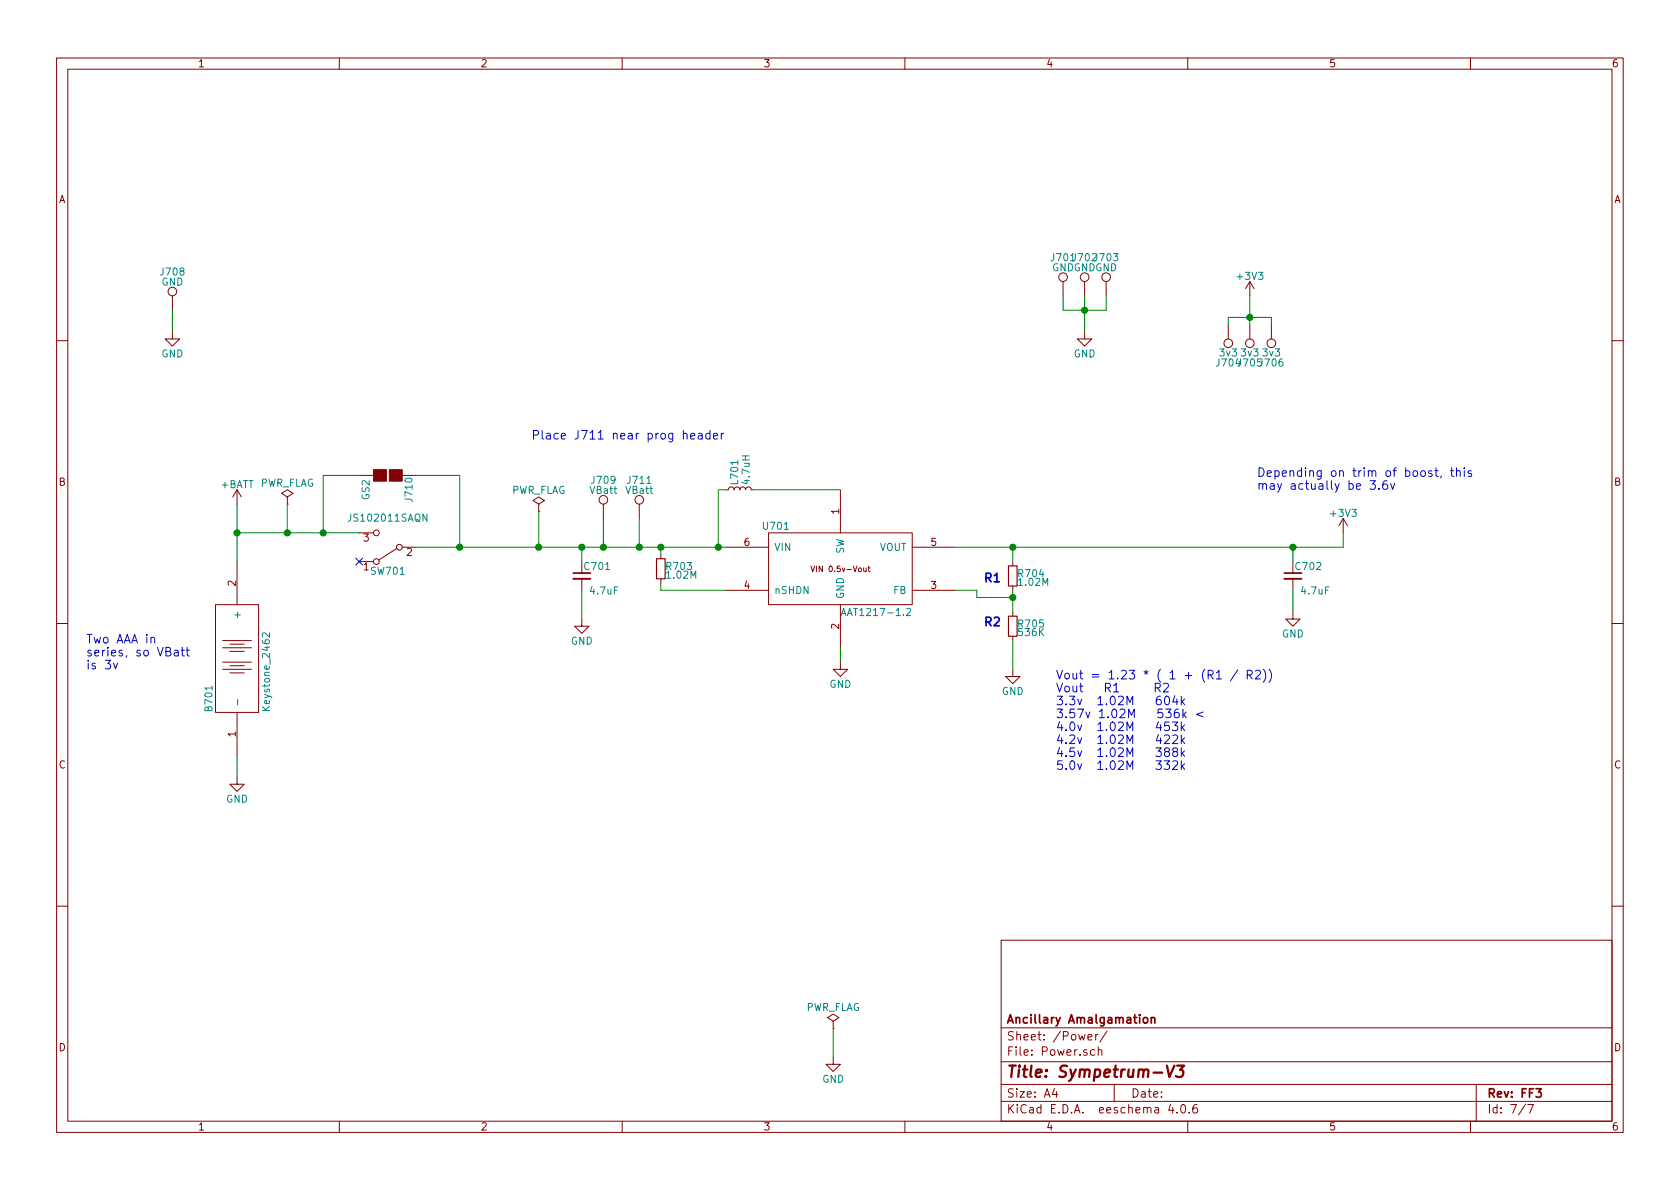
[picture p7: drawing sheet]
<svg xmlns="http://www.w3.org/2000/svg" width="297mm" height="210mm" viewBox="0 0 297 210" stroke-linecap="round" stroke-linejoin="round" font-family="sans-serif">
<g fill="none" stroke="#840000" stroke-width=".18">
<path d="M10 10.3h277v189.9h-277zM12 12.2h273v186.1h-273zM60 10.3v1.9M110 10.3v1.9M160 10.3v1.9M210 10.3v1.9M260 10.3v1.9M30.5 58.7v1.2h1.2l-1.2 1.3-1.3-1.3h1.3M30.5 52.3v2.6M188 49.8v2.5M191.8 58.7v1.2h1.2l-1.2 1.3-1.3-1.3h1.3M191.8 49.8v2.5"/>
<path d="M195.6 49.8v2.5M217.2 57.4v2.5M221 49.8l-.8 1.2M221 49.8v2.5M221 57.4v2.5M221 49.8l.7 1.2M224.8 57.4v2.5M10 60.2h2M285 60.2h2M41.9 86.6v2.5M41.9 99.3v7.6M41.9 86.6l-.8 1.3"/>
<path d="M41.9 86.6l.8 1.3M50.8 89.1h.1M50.8 87.9l1-.7-1-.6-1 .6 1 .7v1.2M63.5 99.3h2.5M63.5 94.2h2.5M63.5 84.1h2.5M70.1 97l-3.2 2.1M71.1 96.8h2.6M71.1 84.1h2.6M95.2 90.4h.1M95.2 89.1l1.1-.6-1.1-.6-1 .6 1 .6v1.3M102.9 99.3v2"/>
<path d="M106.7 89.1v2.6M113 89.1v2.6M116.8 98v.8M128.3 86.6h.5l.1-.3 .3-.2 .4 .1 .2 .4 .1-.3 .3-.2 .4 .1 .2 .4 .1-.3 .3-.2 .4 .1 .2 .4 .2-.3 .2-.2 .5 .1 .1 .4h.5M128.3 96.8h7.6M135.9 94.2h25.4v12.7h-25.4zM148.6 86.6v7.6M161.3 96.8h7.6M179.1 99.3v.8M228.6 99.3v2M237.5 91.7l-.8 1.3M237.5 91.7v2.5"/>
<path d="M237.5 91.7l.8 1.3M10 110.3h2M38.1 106.9h7.6v19.1h-7.6zM39.4 118.4h5M39.4 114.5h5M39.4 113.3h5M39.4 117.1h5M40.6 119h2.6M40.6 117.7h2.6M40.6 115.2h2.6M40.6 113.9h2.6M102.9 109.5v1.2h1.2l-1.2 1.3-1.3-1.3h1.3"/>
<path d="M102.9 102.4v2M116.8 102.4v.7M128.3 104.4h7.6M143.4 100.1l.3 1 .3-1M148.6 117.1v1.3h1.3l-1.3 1.2-1.3-1.2h1.3M148.6 106.9v7.6M153.5 100.4h.3M153.6 100.1v.9l.2 .1M161.3 104.4h7.6M179.1 118.4v1.2h1.2l-1.2 1.3-1.3-1.3h1.3M179.1 103.6v.8M179.1 108.2v.8"/>
<path d="M179.1 112.5v.8M228.6 108.2v1.3h1.3l-1.3 1.2-1.3-1.2h1.3M228.6 102.4v2M285 110.3h2M41.9 137.4v1.3h1.3l-1.3 1.2-1.3-1.2h1.3M41.9 126v7.6M10 160.2h2M177 166.3h108v32h-108zM285 160.2h2M60 198.3v1.9M110 198.3v1.9M147.3 186.9v1.3h1.3l-1.3 1.3-1.3-1.3h1.3"/>
<path d="M147.3 181.9h.1M147.3 180.6l1-.6-1-.7-1 .7 1 .6v1.3M160 198.3v1.9M177 194.8h108M177 191.8h108M177 187.8h108M177 181.8h108M186.4 192.5l-.3 1h.9M186.8 193v1M192.4 183.4l.7-.1-.1-.3-.4-.1-.2 .2v.7h.6M193.5 185.7l-.4-.1-.3 .3 .1 .6 .2 .1 .4-.1M193.7 182.9v1"/>
<path d="M194.2 182.9l-.5 .3M194.2 185.7l.2-.1 .4 .1v.9M194.2 185.1v1.5M195.7 182.3l-1.2 2M197 191.8v3M207 195.2l-.4 1.1h1M207.3 195.8v1M208.1 196.7v.1M208.9 195.5l.2-.2a.81 .81 0 0 1 .6 .6 .81 .81 0 0 1-.3 .8l-.1 .1a.79 .79 0 0 1-.4-1.3zM210 198.3v1.9M210.3 196.7v.1M211.6 195.3a.59 .59 0 0 0-.7 .7l.1 .7 .2 .1 .5-.1 .1-.5-.2-.2-.4-.1-.3 .3"/>
<path d="M260 198.3v1.9M261 191.8v6.5M269.7 195.2l-1.2 2M270.1 195.3h1l-.6 1.5"/>
<circle cx="30.5" cy="51.6" r=".76"/>
<circle cx="188" cy="49" r=".76"/>
<circle cx="191.8" cy="49" r=".76"/>
<circle cx="195.6" cy="49" r=".76"/>
<circle cx="217.2" cy="60.7" r=".76"/>
<circle cx="221" cy="60.7" r=".76"/>
<circle cx="224.8" cy="60.7" r=".76"/>
<circle cx="66.5" cy="94.2" r=".51"/>
<circle cx="66.5" cy="99.3" r=".51"/>
<circle cx="70.6" cy="96.8" r=".51"/>
<circle cx="106.7" cy="88.4" r=".76"/>
<circle cx="113" cy="88.4" r=".76"/>
</g>
<path d="M101.3 101.3h3.1M227.1 101.3h3M203.6 179.9v1M202.2 180.1l.2-.2 .4 .2 .1 .5-.1 .2-.4 .1-.2-.1zM203.6 180.1l.2-.2 .3 .1 .1 .9M271.6 192.5h.9l-.5 .6 .4 .1v.7l-.2 .1-.6-.1" fill="none" stroke="#840000" stroke-width=".3"/>
<path d="M206.3 188.4l.5 2 .8-2M208.1 188.4h1.3l-.8 .8a.48 .48 0 0 1 .6 .4v.5l-.2 .2-.8 .1-.3-.1" fill="none" stroke="#840000" stroke-width=".41"/>
<path d="M101.3 102.4h3.1M227.1 102.4h3" fill="none" stroke="#840000" stroke-width=".33"/>
<path d="M75.5 90.9v1.3l-.7-1.3v1.3M47.7 111.9v.8l-1-.8-.2 .1-.1 .1 .1 .5M148.7 108.9l.4-1.3 .5 1.3M148.9 108.5h.6M160.3 107.7l.5-.1 .2 .1v.2l-.8 1h.8M42 123.7v1" fill="none" stroke="#008484" stroke-width=".18"/>
<path d="M116.1 98.8h1.5v3.6h-1.5zM178.3 100.1h1.5v3.5h-1.5zM178.3 109h1.5v3.5h-1.5z" fill="none" stroke="#840000" stroke-width=".2"/>
<g fill="none" stroke="#0000c2" stroke-width=".18">
<path d="M122.1 77.1l.8-.1-.1-.3-.4-.1-.3 .3 .1 .7h.6M123.5 76.7h.6l.1 .9M124.2 77l-.6 .1a.3 .3 0 0 0-.2 .3 .3 .3 0 0 0 .2 .2h.6M125.5 76.7a.48 .48 0 0 0-.6 .1v.7a.48 .48 0 0 0 .6 .1M125.5 76.1v1.5M126.2 77.1l.7-.1-.1-.3-.4-.1-.2 .3v.7h.6M127.5 76.6v1M128 76.6l-.3 .1-.2 .2M242.2 85h1l-.5 .6 .3 .1 .2 .2-.1 .5-.2 .1h-.5l-.2-.1M243.8 86.4v.1M245.2 85a.62 .62 0 0 0-.7 .7l.1 .7a.48 .48 0 0 0 .8-.1l-.1-.6a.48 .48 0 0 0-.8 .2M245.9 85.5l.3 1 .4-1"/>
<path d="M253.2 83.3l-.4-.1-.2 .3 .1 .2 .5 .1v.4h-.6M253.7 83.2h.6M253.9 82.7v1.3l.4 .2M254.8 84.2l-.1 .3M256.5 83.2h.5M256.7 82.7v1.3l.3 .2M257.5 83.4l.1-.1a.36 .36 0 0 1 .6 .2v.7M257.5 82.7v1.5M258.9 82.7v.2M258.9 83.2v1M260.1 83.3l-.3-.1-.2 .3v.2l.5 .1v.4h-.5M20.1 117.3l.3 1 .4-1"/>
<path d="M26.7 112.8h.1a.36 .36 0 0 1 .6 .1v.8M30.9 115.1h.5l.1 .9M31.5 115.3l-.5 .1a.3 .3 0 0 0-.2 .3 .3 .3 0 0 0 .2 .3l.5-.1M32 115h.6M32.2 114.5v1.3l.4 .2M32.9 115h.6M33.1 114.5v1.3l.4 .2M213.6 119.3h.8l.1-.3-.1-.3-.2-.2h-.6v1.6M214 119.3l.5 .8M215.1 119l.4-.5v1.6M218.8 118.5l-1.2 1.9M220.5 119.3h.8l.1-.3-.1-.3-.2-.2h-.6v1.6"/>
<path d="M220.9 119.3l.5 .8M222 118.7l.2-.2h.4l.2 .2 .1 .3-.1 .2-.9 .9h1M223.4 118.3a1.75 1.75 0 0 1 0 2.3M224.4 118.3a1.75 1.75 0 0 1 0 2.3M195.5 121.6h.7l.1-.3v-.3l-.3-.2h-.5v1.5M195.8 121.6l.5 .7M196.9 121.3l.5-.5v1.5M196.9 122.3h.9M197.7 123.3l.3-.2h.3l.3 .2v.2v.3l-.9 .8h.9M197.7 127.8l.3-.1h.3l.3 .1v.3v.2l-.9 .9h.9M197.7 130.1l.3-.1h.3l.3 .1v.3v.2l-.9 .9h.9M197.7 132.4l.3-.1h.3l.3 .1v.3v.2l-.9 .9h.9"/>
<path d="M197.7 134.7l.3-.2h.3l.3 .2v.3v.2l-.9 .9h.9M199.3 124.6v-1.5l.5 1.1 .5-1.1v1.5M199.3 129.2v-1.5l.5 1.1 .5-1.1v1.5M199.3 131.5v-1.5l.5 1.1 .5-1.1v1.5M199.3 133.8v-1.5l.5 1 .5-1v1.5M199.3 136.1v-1.6l.5 1.1 .5-1.1v1.6M204.3 121.6h.7l.2-.3-.1-.3-.2-.2h-.6v1.5M204.4 132.3h.9l-.5 .5 .4 .1 .1 .2v.5l-.3 .2h-.4l-.2-.2M204.4 134.5h.9l-.5 .6 .4 .1 .1 .2v.5l-.3 .2h-.4l-.2-.2M204.6 121.6l.6 .7M204.8 127.6l-.4 1.1h1M204.8 129.9l-.4 1.1h1"/>
<path d="M205.2 123.1a.62 .62 0 0 0-.8 .7l.1 .7a.48 .48 0 0 0 .8-.1v-.6a.48 .48 0 0 0-.9 .2M205.2 128.2v1M205.2 130.5v1M205.7 121l.2-.2h.4l.2 .2 .1 .3-.1 .2-.8 .8h.9M205.8 134.5h1l-.5 .6 .3 .1 .2 .2-.1 .5-.2 .2h-.5l-.2-.2M205.9 130.1l.2-.1h.4l.2 .1 .1 .3-.1 .2-.9 .9h1M206 123.3l.3-.2a.81 .81 0 0 1 .5 .8 .81 .81 0 0 1-.5 .7l-.3-.1-.1-.5zM206.2 132.9l-.3-.3 .1-.2a.48 .48 0 0 1 .7 0l.1 .2-.2 .2-.6 .3v.5a.48 .48 0 0 0 .8-.1v-.3l-.3-.3M206.7 127.7h-.7l-.1 .7 .2-.1h.5l.2 .2v.4l-.3 .3h-.4l-.2-.1M207.3 127.7h.9l-.5 .6h.4l.1 .2v.6l-.3 .1h-.4l-.2-.1M207.3 130.1l.3-.1h.3l.3 .1v.3v.2l-.9 .9h.9M207.3 134.7l.3-.2h.3l.3 .2v.3v.2l-.9 .9h.9"/>
<path d="M207.6 132.9l-.3-.3 .1-.2a.48 .48 0 0 1 .8 0v.2l-.1 .2-.7 .3v.5a.48 .48 0 0 0 .8-.1v-.3l-.3-.3M207.7 123l-.4 1.1h1M208.1 123.6v1M208.4 125.4a.62 .62 0 0 0-.8 .7l.1 .7a.48 .48 0 0 0 .8-.2l-.1-.5a.48 .48 0 0 0-.8 .2M208.9 123.1v1.5M208.9 127.7v1.5M208.9 130v1.5M208.9 132.3v1.5M208.9 134.5v1.6M209 124l.4 .6M209 128.6l.4 .6M209 130.9l.4 .6"/>
<path d="M209 133.2l.4 .6M209 135.5l.4 .6M209.1 125.4v1.5M209.3 126.3l.4 .6M209.4 123.6l-.5 .6M209.4 128.2l-.5 .6M209.4 130.5l-.5 .6M209.4 132.8l-.5 .5M209.4 135l-.5 .6M209.7 125.9l-.6 .6M212.7 125.9l-1.1 .4 1.1 .5M215.1 120.1h.9"/>
</g>
<g fill="none" stroke="#008400" stroke-width=".18">
<path d="M30.5 54.9v3.8M188 52.3v2.6h7.6v-2.6M191.8 52.3v6.4M217.2 57.4v-1.3h7.6v1.3M221 52.3v5.1M41.9 89.1v10.2M41.9 94.2h21.6M50.8 89.1v5.1M63.5 84.1h-6.4v10.1M73.7 96.8h54.6M73.7 84.1h7.6v12.7M95.2 90.4v6.4"/>
<path d="M102.9 96.8v2.5M106.7 91.7v5.1M113 91.7v5.1M116.8 96.8v1.2M128.3 86.6h-1.3v10.2M133.3 86.6h15.3M179.1 96.8v2.5M228.6 96.8v2.5M237.5 94.2v2.6h-68.6M102.9 104.4v5.1M116.8 103.1v1.3h11.5M148.6 114.5v2.6"/>
<path d="M168.9 104.4h3.8v1.3h6.4M179.1 104.4v3.8M179.1 113.3v5.1M228.6 104.4v3.8M41.9 133.6v3.8M147.3 181.9v5"/>
</g>
<g fill="#008400" stroke="#008400" stroke-width=".25">
<circle cx="127" cy="96.8" r=".51"/>
<circle cx="228.6" cy="96.8" r=".51"/>
<circle cx="179.1" cy="105.7" r=".51"/>
<circle cx="179.1" cy="96.8" r=".51"/>
<circle cx="221" cy="56.1" r=".51"/>
<circle cx="191.8" cy="54.9" r=".51"/>
<circle cx="102.9" cy="96.8" r=".51"/>
<circle cx="116.8" cy="96.8" r=".51"/>
<circle cx="81.3" cy="96.8" r=".51"/>
<circle cx="50.8" cy="94.2" r=".51"/>
<circle cx="41.9" cy="94.2" r=".51"/>
<circle cx="57.2" cy="94.2" r=".51"/>
<circle cx="113" cy="96.8" r=".51"/>
<circle cx="106.7" cy="96.8" r=".51"/>
<circle cx="95.3" cy="96.8" r=".51"/>
</g>
<g fill="#840000" stroke="#840000" stroke-width=".18">
<path d="M66 83.1h2.3v2h-2.3z"/>
<path d="M68.8 83.1h2.3v2h-2.3z"/>
</g>
<path d="M62.9 98.7l1.2 1.2M64.1 98.7l-1.2 1.2" fill="none" stroke="#000084" stroke-width=".18"/>
<text font-size="2.8" fill="#840000" x="178" y="190.5">Title: Sympetrum-V3</text>
<g font-size="2.1" fill="#0000c2">
<text x="94" y="77.7">Place J711 near prog header</text>
<text x="222.2" y="84.3">Depending on trim of boost, this</text>
<text x="222.2" y="86.6">may actually be 3.6v</text>
<text x="174" y="103">R1</text>
<text x="15.2" y="113.8">Two AAA in</text>
<text x="174" y="110.7">R2</text>
<text x="15.2" y="116.1">series, so VBatt</text>
<text x="15.2" y="118.4">is 3v</text>
<text x="186.7" y="120.1">Vout = 1.23 * ( 1 + (R1 / R2))</text>
<text x="186.7" y="122.4">Vout</text>
<text x="186.7" y="124.7">3.3v 1.02M</text>
<text x="186.7" y="127">3.57v 1.02M</text>
<text x="186.7" y="129.3">4.0v 1.02M</text>
<text x="186.7" y="131.6">4.2v 1.02M</text>
<text x="200.1" y="127">536k &lt;</text>
<text x="186.7" y="133.9">4.5v 1.02M</text>
<text x="186.7" y="136.1">5.0v 1.02M</text>
</g>
<g font-size="2.1" fill="#840000">
<text x="178" y="184">Sheet: /Power/</text>
<text x="178" y="181">Ancillary Amalgamation</text>
<text x="178" y="186.7">File: Power.sch</text>
<text x="178" y="196.9">KiCad E.D.A. eeschema 4.0.6</text>
<text x="178" y="194.1">Size: A4</text>
<text x="200" y="194.1">Date:</text>
<text x="263" y="194.1">Rev: FF3</text>
<text x="263" y="196.9">Id: 7/7</text>
</g>
<g font-size="1.8" fill="#840000">
<text x="35" y="11.9">1</text>
<text x="85" y="11.9">2</text>
<text x="135" y="11.9">3</text>
<text x="185" y="11.9">4</text>
<text x="235" y="11.9">5</text>
<text x="285" y="11.9">6</text>
<text x="10.4" y="35.9">A</text>
<text x="285.4" y="35.9">A</text>
<text x="10.4" y="85.9">B</text>
<text x="285.4" y="85.9">B</text>
<text x="64.3" y="95.8">3</text>
<text x="148.3" y="90.9" transform="rotate(-90 148.3 90.9)">1</text>
<text x="64.3" y="100.8">1</text>
<text x="71.9" y="98.3">2</text>
<text x="131.6" y="96.5">6</text>
<text x="164.6" y="96.5">5</text>
<text x="41.7" y="103.6" transform="rotate(-90 41.7 103.6)">2</text>
<text x="131.6" y="104.1">4</text>
<text x="164.6" y="104.1">3</text>
<text x="148.3" y="111.2" transform="rotate(-90 148.3 111.2)">2</text>
<text x="41.7" y="130.3" transform="rotate(-90 41.7 130.3)">1</text>
<text x="10.4" y="135.9">C</text>
<text x="285.4" y="135.9">C</text>
<text x="10.4" y="185.9">D</text>
<text x="285.4" y="185.9">D</text>
<text x="35" y="199.9">1</text>
<text x="85" y="199.9">2</text>
<text x="135" y="199.9">3</text>
<text x="185" y="199.9">4</text>
<text x="235" y="199.9">5</text>
<text x="285" y="199.9">6</text>
</g>
<g font-size="1.8" fill="#008484">
<text x="186" y="46.2">J701J702J703</text>
<text x="186" y="47.9">GNDGNDGND</text>
<text x="28.5" y="48.7">J708</text>
<text x="28.5" y="50.5">GND</text>
<text x="218.9" y="49.5">+3V3</text>
<text x="28.5" y="63.2">GND</text>
<text x="189.8" y="63.2">GND</text>
<text x="215.2" y="64.8">J704J705J706</text>
<text x="215.7" y="63">3v3</text>
<text x="219.5" y="63">3v3</text>
<text x="223.3" y="63">3v3</text>
<text x="39" y="86.3">+BATT</text>
<text x="45.8" y="86">PWR_FLAG</text>
<text x="65.3" y="88.4" transform="rotate(-90 65.3 88.4)">GS2</text>
<text x="72.9" y="88.6" transform="rotate(-90 72.9 88.6)">J710</text>
<text x="90.3" y="87.3">PWR_FLAG</text>
<text x="104.4" y="87.3">VBatt</text>
<text x="104.7" y="85.5">J709</text>
<text x="110.7" y="87.3">VBatt</text>
<text x="111.1" y="85.5">J711</text>
<text x="130.5" y="85.5" transform="rotate(-90 130.5 85.5)">L701</text>
<text x="132.5" y="85.5" transform="rotate(-90 132.5 85.5)">4.7uH</text>
<text x="62" y="92.2">JS102011SAQN</text>
<text x="135.1" y="93.7">U701</text>
<text x="235.4" y="91.4">+3V3</text>
<text x="65.7" y="101.6">SW701</text>
<text x="103.5" y="100.8">C701</text>
<text x="118" y="100.8">R703</text>
<text x="136.9" y="97.4">VIN</text>
<text x="149.2" y="98.1" transform="rotate(-90 149.2 98.1)">SW</text>
<text x="155.4" y="97.4">VOUT</text>
<text x="229.2" y="100.8">C702</text>
<text x="104.5" y="105.1">4.7uF</text>
<text x="118" y="102.3">1.02M</text>
<text x="136.9" y="105">nSHDN</text>
<text x="149.2" y="105.9" transform="rotate(-90 149.2 105.9)">GND</text>
<text x="157.9" y="105">FB</text>
<text x="180.2" y="102.1">R704</text>
<text x="180.2" y="103.6">1.02M</text>
<text x="230.2" y="105.1">4.7uF</text>
<text x="42.5" y="109" transform="rotate(-90 42.5 109)">+</text>
<text x="100.9" y="114">GND</text>
<text x="149.6" y="108.9">AAT1217-1.2</text>
<text x="180.2" y="110.9">R705</text>
<text x="180.2" y="112.5">536K</text>
<text x="226.6" y="112.7">GND</text>
<text x="37.5" y="125.6" transform="rotate(-90 37.5 125.6)">B701</text>
<text x="47.7" y="125.2" transform="rotate(-90 47.7 125.2)">Keystone_2462</text>
<text x="146.6" y="121.6">GND</text>
<text x="177.1" y="122.9">GND</text>
<text x="40" y="141.9">GND</text>
<text x="142.4" y="178.8">PWR_FLAG</text>
<text x="145.4" y="191.5">GND</text>
</g>
<text font-size="1.4" fill="#840000" x="144.1" y="101.1">VIN 0.5v-Vout</text>
</svg>
